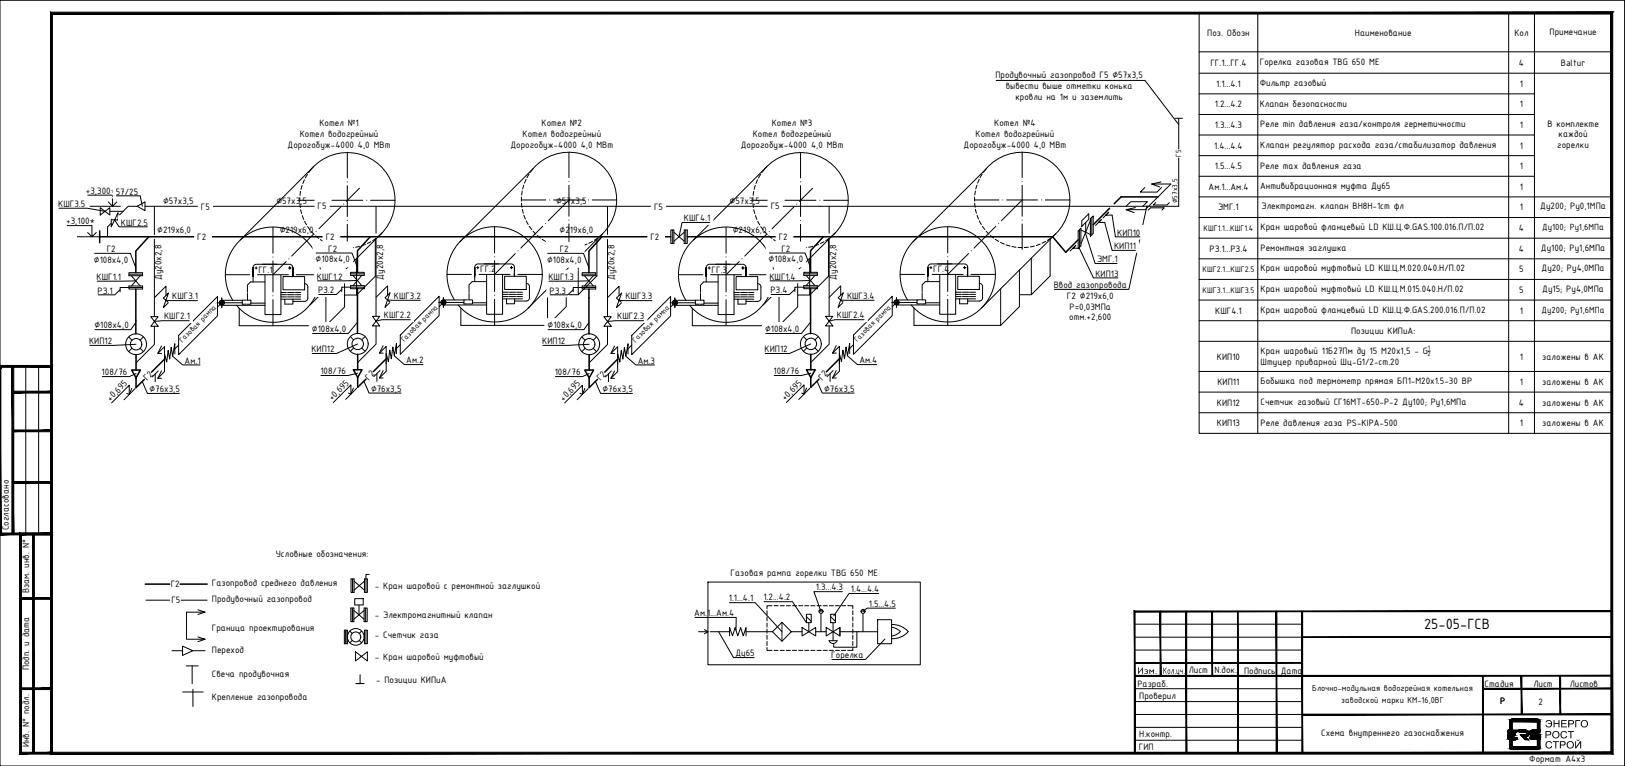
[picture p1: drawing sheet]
<svg xmlns="http://www.w3.org/2000/svg" width="630mm" height="297mm" viewBox="0 0 630 297" stroke-linecap="round" stroke-linejoin="round" font-family="sans-serif">
<g fill="none" stroke="#000" stroke-width=".39">
<path d="M505 237.1v54.9M440 252.1h65M440 242h65M440 247.1h65M440 272.1h65M440 267.1h65M440 277.1h65M585.3 279.9v3.3h-.6v2.8l.6 .8v2.8l.7 .9h10.5l.6-.9v-3.4v.6M590 262.1v15M597.1 279.9v4.1h-2.9l-.3 .2 .3 .3h2M597.1 279.9a.99 .99 0 0 0-1-1h-9.8l-.7 .3-.3 .7M440 287h65"/>
<path d="M440 282.1h65M588.8 283.2h.1M588.8 283.2l2.7-.1a1.29 1.29 0 0 1 1.3 1.3 1.29 1.29 0 0 1-1.4 1.3l1 1.1h-1.1l-1.7-1.9 2.1-.1 .2-.6-.4-.3-1.9 .1M588.8 283.1l.2 .6 .6 .2M596.2 285.3h-2a1.08 1.08 0 0 1-1.1-1.1 1.08 1.08 0 0 1 1-1h2v-3.3h-9.8v3.3l2-.1-.2 .6-.6 .3h-2v.6h2.1l-.4 .7-1.7 .1v.6h2.8l-.5 .7-1.5 .1v2.8h9.8v-2.9l-2.4-.1-.5-.8 3 .1M596.2 284.5a1.08 1.08 0 0 1 .9 1.7M596.2 285.3l.3 .3-.3 .3"/>
</g>
<g fill="#000" stroke="#000" stroke-width=".39">
<path d="M589.2 283.9h3.4zM589.4 284h3.2zM591.6 284.9h1zM593.9 286.7h3.2zM594 285.3h3.2zM596.3 285.4h.9zM596.3 285.9h.9zM596.3 285.8h.9z"/>
<path d="M449.8 237.1l.3 25v-25zM449.8 237.1l.3 25h-.3z"/>
<path d="M459.8 237.1l.3 54.9v-54.9zM459.8 237.1l.3 54.9h-.3z"/>
<path d="M469.9 237.1l.3 25v-25zM469.9 237.1l.3 25h-.3z"/>
<path d="M479.8 237.1l.3 54.9v-54.9zM479.8 237.1l.3 54.9h-.3z"/>
<path d="M494.8 237.1l.3 54.9v-54.9zM494.8 237.1l.3 54.9h-.3z"/>
<path d="M504.8 237.1l.3 54.9v-54.9zM504.8 237.1l.3 54.9h-.3z"/>
<path d="M440 256.9v.3l65-.3zM440 257.2l65-.3v.3z"/>
<path d="M505 246.9v.3l119.9-.3zM505 247.2l119.9-.3v.3z"/>
<path d="M440 261.9v.3l184.9-.3zM440 262.2l184.9-.3v.3z"/>
<path d="M505 276.9v.3l119.9-.3zM505 277.2l119.9-.3v.3z"/>
<path d="M574.9 266.9v.3l50-.3zM574.9 267.2l50-.3v.3z"/>
<path d="M574.8 262.1l.3 29.9v-29.9zM574.8 262.1l.3 29.9h-.3z"/>
<path d="M585.3 279.9l1 3.3v-3.3zM585.3 279.9l1 3.3h-1z"/>
<path d="M589.8 262.1l.3 15v-15zM589.8 262.1l.3 15h-.3z"/>
<path d="M586.3 278.9h10zM586.1 278.9h10.2z"/>
<path d="M586.1 278.9l10.3 .1zM586 279h10.4z"/>
<path d="M586 279h10.6zM585.8 279h10.8z"/>
<path d="M585.8 279l10.9 .1zM585.8 279l10.9 .1z"/>
<path d="M585.7 279.1l11.2 .2zM585.7 279.1l11.2 .2z"/>
<path d="M585.6 279.3l11.3 .1zM585.6 279.3l11.3 .1z"/>
<path d="M585.5 279.4l11.5 .2zM585.5 279.4l11.5 .2z"/>
<path d="M585.4 279.6l11.7 .1zM585.4 279.6l11.7 .1z"/>
<path d="M585.3 279.7l11.8 .2zM585.3 279.7l11.8 .2z"/>
<path d="M596.1 279.9l1 3.3v-3.3zM596.1 279.9l1 3.3h-1z"/>
<path d="M604.8 262.1l.3 15v-15zM604.8 262.1l.3 15h-.3z"/>
<path d="M439.8 236.9v55.1h.3zM439.8 236.9l.3 .3v54.8zM439.8 236.9l.3 .3 185-.3zM440.1 237.2l185-.3-.3 .3zM625.1 236.9l-.3 .3 .3 55zM624.8 237.2l.3 55-.3-.3zM440 292.2h185.1l-.3-.3zM440 291.9h184.8l-184.8 .3z"/>
<path d="M584.7 284l.8 .6v-.6zM584.7 284l.8 .6h-.8z"/>
<path d="M584.7 285.4l.8 .6v-.6zM584.7 285.4l.8 .6h-.8z"/>
<path d="M585.3 286.8l1 2.8v-2.8zM585.3 286.8l1 2.8h-1z"/>
<path d="M584.7 285.4h2.1zM584.7 285.4h2.3z"/>
<path d="M584.7 285.4h2.4zM584.7 285.4h2.3z"/>
<path d="M584.7 285.3h2.5zM584.7 285.3l2.4 .1z"/>
<path d="M584.7 285.2h2.7zM584.7 285.2l2.5 .1z"/>
<path d="M584.7 285.1h2.8zM584.7 285.1l2.7 .1z"/>
<path d="M584.7 284h2.8zM584.7 284h2.9z"/>
<path d="M585.3 286.8h2.2zM585.3 286.8h2.3z"/>
<path d="M584.7 284.9h2.8zM584.7 284.9l2.8 .2z"/>
<path d="M584.7 284.6l2.9 .2zM584.7 284.6l2.9 .2z"/>
<path d="M584.7 284.8h2.9zM584.7 284.8l2.8 .1z"/>
<path d="M584.7 283.9h3.1zM584.7 283.9l2.9 .1z"/>
<path d="M585.2 286.8h2.6zM585.2 286.8h2.4zM585.3 286.8h2.3zM585.3 286.8h2.3z"/>
<path d="M584.7 283.8h3.2zM584.7 283.8l3.1 .1z"/>
<path d="M585 286.7h2.9zM585 286.7l2.8 .1zM585.2 286.8h2.6zM585.2 286.8h2.6z"/>
<path d="M584.7 283.7h3.4zM584.7 283.7l3.2 .1z"/>
<path d="M584.9 286.6h3.2zM584.9 286.6l3 .1zM585 286.7h2.9zM585 286.7h2.9z"/>
<path d="M584.7 283.6h3.4zM584.7 283.6l3.4 .1z"/>
<path d="M584.8 286.5h3.3zM584.8 286.5l3.3 .1zM584.9 286.6h3.2zM584.9 286.6h3.2z"/>
<path d="M584.7 283.4h3.5zM584.7 283.4l3.4 .2z"/>
<path d="M584.8 286.3h3.4zM584.8 286.3l3.3 .2zM584.8 286.5h3.3zM584.8 286.5h3.3z"/>
<path d="M584.7 283.3h3.6zM584.7 283.3l3.5 .1z"/>
<path d="M584.7 286.2h3.6zM584.7 286.2l3.5 .1zM584.8 286.3h3.4zM584.8 286.3h3.4z"/>
<path d="M584.7 283.2h3.6zM584.7 283.2l3.6 .1z"/>
<path d="M584.7 286h3.6zM584.7 286l3.6 .2zM584.7 286.2h3.6zM584.7 286.2h3.6z"/>
<path d="M590.3 285.7l2.1 1.1-1-1.1zM590.3 285.7l2.1 1.1h-1.1z"/>
<path d="M588.8 283.2h2.9zM588.8 283.2h2.9z"/>
<path d="M590.3 285.7h1.1zM590.3 285.7h1.4z"/>
<path d="M588.8 283.2h3.1zM588.8 283.2h3.1z"/>
<path d="M588.8 283.2l3.2 .1zM588.8 283.2l3.2 .1z"/>
<path d="M590.2 285.6h1.7zM590.2 285.6l1.5 .1z"/>
<path d="M588.8 283.3l3.3 .1zM588.8 283.3l3.3 .1z"/>
<path d="M588.8 283.4h3.4zM588.8 283.4h3.4z"/>
<path d="M590.1 285.5h2zM590.1 285.5l1.8 .1z"/>
<path d="M588.8 283.4l3.5 .1zM588.8 283.4l3.5 .1z"/>
<path d="M588.8 283.5l3.6 .1zM588.8 283.5l3.6 .1z"/>
<path d="M590 285.4h2.3zM590 285.4l2.1 .1z"/>
<path d="M588.9 283.6l3.6 .1zM588.9 283.6l3.6 .1zM588.9 283.7h3.6zM588.9 283.7h3.6z"/>
<path d="M588.9 283.7l3.6 .1zM588.9 283.7l3.6 .1z"/>
<path d="M589.8 285.2l2.5 .2 .2-.2zM589.8 285.2l2.5 .2h-2.3z"/>
<path d="M589 283.8l3.6 .1zM589 283.8l3.6 .1zM589.2 283.9h3.4z"/>
<path d="M589.2 283.9h3.4zM589.2 283.9h3.4z"/>
<path d="M589.7 285h2.9zM589.7 285l2.8 .2z"/>
<path d="M589.3 283.9l3.3 .1zM589.3 283.9l3.3 .1zM589.4 284h3.2z"/>
<path d="M591.4 284h1.2zM591.4 284h1.2z"/>
<path d="M591.5 284h1.1zM591.5 284h1.1z"/>
<path d="M591.6 284h1.1zM591.6 284h1.1z"/>
<path d="M591.5 284.9h1.1zM591.4 284.9h1.2z"/>
<path d="M589.6 284.9h3zM589.6 284.9l3 .1z"/>
<path d="M591.7 284l1 .1zM591.7 284l1 .1zM591.8 284.1h.9zM591.8 284.1h.9z"/>
<path d="M591.8 284.1l.9 .1zM591.8 284.1l.9 .1z"/>
<path d="M591.8 284.8h.9zM591.7 284.8h1z"/>
<path d="M591.7 284.8h1zM591.6 284.9h1zM591.5 284.9h1.1z"/>
<path d="M591.8 284.2h.9zM591.8 284.2h.9z"/>
<path d="M591.9 284.2l.8 .1zM591.9 284.2l.8 .1z"/>
<path d="M591.9 284.3h.8zM591.9 284.3h.8z"/>
<path d="M591.9 284.3l.8 .1zM591.9 284.3l.8 .1z"/>
<path d="M591.9 284.4l.8 .1zM591.9 284.4l.8 .1z"/>
<path d="M591.9 284.5l.8 .1zM591.9 284.5l.8 .1zM591.9 284.6h.8zM591.9 284.6h.8z"/>
<path d="M591.9 284.6h.8zM591.9 284.6h.8z"/>
<path d="M591.9 284.6l.8 .1zM591.9 284.6l.8 .1z"/>
<path d="M591.8 284.7h.9zM591.8 284.7l.9 .1zM591.8 284.8h.9zM591.8 284.8h.9z"/>
<path d="M593.1 284h4zM593.1 284h4z"/>
<path d="M593.1 284.1h.8zM593.1 284.1h.8z"/>
<path d="M593.1 284.1l.8 .1zM593.1 284.1l.8 .1z"/>
<path d="M593.1 284.2h.8zM593.1 284.2h.8z"/>
<path d="M593.1 284.2l.8 .1zM593.1 284.2l.8 .1z"/>
<path d="M593.1 284.3h.8zM593.1 284.3h.8zM593.1 284.3h.8zM593.1 284.3h.8z"/>
<path d="M593.1 284.3l.8 .1zM593.1 284.3l.8 .1z"/>
<path d="M593.1 284.1h.8zM593.1 284.1h.8z"/>
<path d="M593.1 284.4h.8zM593.1 284.4h.8z"/>
<path d="M593.1 284.4l.9 .1zM593.1 284.4l.9 .1z"/>
<path d="M593.1 284h.9zM593.1 284l.8 .1z"/>
<path d="M593.1 284h.9zM593.1 284h1z"/>
<path d="M593.1 284h.9zM593.1 284h.9z"/>
<path d="M593.1 284.5h.9zM593.1 284.5h.9z"/>
<path d="M593.1 284.5h1zM593.1 284.5h1z"/>
<path d="M593.1 284h1zM593.1 284h1z"/>
<path d="M593.1 284h1zM593.1 284h1z"/>
<path d="M593.1 284.5h1zM593.1 284.5h1z"/>
<path d="M593.1 284.5h1zM593.1 284.5h1z"/>
<path d="M593.1 284.5l3.2 .1zM593.1 284.5l3.2 .1z"/>
<path d="M586.1 290.6h10.2zM586.1 290.6h10z"/>
<path d="M593.1 284.6h3.3zM593.1 284.6h3.3z"/>
<path d="M593.1 284.6h3.5zM593.1 284.6h3.5z"/>
<path d="M586 290.6h10.4zM586 290.6h10.3z"/>
<path d="M593.2 284.6l3.6 .1zM593.2 284.6l3.6 .1z"/>
<path d="M585.8 290.5h10.8zM585.8 290.5l10.6 .1z"/>
<path d="M585.7 290.4h11zM585.7 290.4l10.9 .1z"/>
<path d="M593.2 284.7h3.6zM593.2 284.7h3.6z"/>
<path d="M593.2 284.7l3.7 .1zM593.2 284.7l3.7 .1z"/>
<path d="M585.6 290.3h11.3zM585.6 290.3l11.1 .1z"/>
<path d="M593.3 284.8l3.7 .1zM593.3 284.8l3.7 .1z"/>
<path d="M585.5 290.1h11.4zM585.5 290.1l11.4 .2z"/>
<path d="M593.3 284.9l3.8 .1zM593.3 284.9l3.8 .1z"/>
<path d="M585.4 290h11.6zM585.4 290l11.5 .1z"/>
<path d="M594.1 283.2h3zM594 283.2h3.1z"/>
<path d="M594 283.2h3.1zM593.8 283.2h3.3z"/>
<path d="M593.8 283.2l3.3 .1zM593.6 283.3h3.5z"/>
<path d="M593.6 283.3l3.5 .1zM593.4 283.4h3.7z"/>
<path d="M593.4 283.4l3.7 .2zM593.3 283.6h3.8z"/>
<path d="M593.3 283.6l3.8 .1zM593.3 283.6l3.8 .1z"/>
<path d="M593.2 283.7l3.9 .3v-.3zM593.2 283.7l3.9 .3h-4z"/>
<path d="M593.4 285l3.7 .1zM593.4 285l3.7 .1z"/>
<path d="M593.4 285.1h3.8zM593.4 285.1h3.8z"/>
<path d="M593.3 286.2h3.8zM593.3 286.2h3.8z"/>
<path d="M593.3 286.2l3.8 .1zM593.3 286.2l3.8 .1z"/>
<path d="M593.3 286.3l3.8 .2zM593.3 286.3l3.8 .2z"/>
<path d="M593.4 286.5h3.7zM593.4 286.5h3.7z"/>
<path d="M593.6 286.5l3.5 .1zM593.6 286.5l3.5 .1z"/>
<path d="M593.7 286.6l3.4 .1zM593.7 286.6l3.4 .1zM593.9 286.7h3.2z"/>
<path d="M596.1 286.7l1 2.9v-2.9zM596.1 286.7l1 2.9h-1z"/>
<path d="M585.3 289.6l11.8 .2zM585.3 289.6l11.8 .2z"/>
<path d="M585.3 289.8h11.8zM585.3 289.8l11.7 .2z"/>
<path d="M593.6 285.1l3.6 .1zM593.6 285.1l3.6 .1z"/>
<path d="M593.6 285.2l3.6 .1zM593.6 285.2l3.6 .1z"/>
<path d="M593.2 286h4zM593.2 286l3.9 .2z"/>
<path d="M593.8 285.3h3.4zM593.8 285.3h3.4zM594 285.3h3.2z"/>
<path d="M596.2 285.3h1zM596.2 285.3h1z"/>
<path d="M596.2 285.3l1 .1zM596.2 285.3l1 .1zM596.3 285.4h.9z"/>
<path d="M596.2 285.9h1zM596.2 285.9h1z"/>
<path d="M593.2 285.9l4 .1zM593.2 285.9l4 .1z"/>
<path d="M593.2 286h4zM593.2 286h4z"/>
<path d="M596.3 285.4h.9zM596.3 285.4h.9z"/>
<path d="M596.3 285.4h.9zM596.3 285.4h.9z"/>
<path d="M596.3 285.4h.9zM596.3 285.4h.9z"/>
<path d="M596.4 285.4l.8 .1zM596.4 285.4l.8 .1z"/>
<path d="M596.4 285.5h.8zM596.4 285.5h.8z"/>
<path d="M596.4 285.5l.8 .1zM596.4 285.5l.8 .1zM596.4 285.6h.8zM596.4 285.6h.8z"/>
<path d="M596.4 285.6h.8zM596.4 285.6h.8z"/>
<path d="M596.4 285.6l.8 .1zM596.4 285.6l.8 .1z"/>
<path d="M596.4 285.7h.8zM596.4 285.7h.8z"/>
<path d="M596.4 285.7l.8 .1zM596.4 285.7l.8 .1zM596.4 285.8h.8zM596.4 285.8h.8z"/>
<path d="M596.4 285.8h.8zM596.3 285.8h.9zM596.3 285.8h.9z"/>
<path d="M596.3 285.8h.9zM596.3 285.9h.9zM596.2 285.9h1z"/>
</g>
<!-- layer: 0 -->
<g fill="none" stroke="#000" stroke-width=".59">
<path d="M449 76.4h-14.3l-2.7 2.6M38.7 91.8h221.4M38.7 89.5v4.6M57.7 91.8l-5 5.6v8.3M143.6 91.8l-5 5.4v8.4M233.4 91.8l-5.1 5.6v8.3M266.5 91.8h141.7l5 6 4.8-4.8M319.2 91.8l-4.9 5.4v8.4M430.2 80.8l-6.3 6.4M52.7 112.1v17.4M138.6 112v17.4M228.3 112.1v17.4"/>
<path d="M314.3 112v17.4M52.7 137.5v6M63.8 139.3l-5 5M138.7 137.4v6M149.7 139.1l-5 5.1M228.4 137.5v6M239.5 139.3l-5 5M314.4 137.4v6M325.5 139.1l-5.1 5.1M52.7 146.5l1.7-3h-3.3l1.6 3v3.8l3.3-3.2M138.7 146.4l1.7-3h-3.4l1.7 3v3.8l3.2-3.2M228.4 146.5l1.8-3h-3.5l1.7 3v3.8l3.2-3.2"/>
<path d="M314.4 146.4l1.7-3h-3.4l1.7 3v3.8l3.2-3.2M56.3 226.5h9.5M69.8 226.5h10.5"/>
</g>
<g fill="none" stroke="#000" stroke-width=".39">
<path d="M0 .1h629.9v296.9h-629.9zM464.9 5.1h160v162.9h-160zM487.7 5.1v162.9M585 5.1v162.9M595 5.1v162.9M386.2 31.2h57.7l13.1 17.1M464.9 20.1h160M464.9 28.4h160M464.9 36.4h130.1M455.6 45.9h2.9M457 45.9v11.9M464.9 44.4h130.1"/>
<path d="M464.9 52.4h130.1M34 75.7h9.6v4.3l1.7-1.7M34.9 80h11.8M42 78.3l1.6 1.7M53.2 80l3-1.7v3.4zM53.2 80h-3.5l-3.9 3.9M59.9 80v11M120.7 65.5a18.5 18.5 0 0 1 26.6-1.4 18.5 18.5 0 0 1 .4 26.6M121.7 64.5l-28.5 28.6M145.8 80v10.4M235.5 80v11M296.5 65.5a18.5 18.5 0 0 1 26.5-1.4 18.5 18.5 0 0 1 .5 26.6"/>
<path d="M297.4 64.5l-28.5 28.6M321.5 80v10.4M436.6 80l1.8-1.8h6.5l-1.8 1.8M443.9 72.7l-1.8 1.8h6.5l1.7-1.8M444.7 79.8l-7 32.4h-28.9M449.7 72.5l-3.2-1.1h7.5l-10 9.9h-7.4l3.1 1.2M450.1 70.6l-3.6 .8M457 61.2v18.8h-400.8M464.9 60.4h130.1M464.9 68.4h130.1M464.9 76.4h160M26.1 87.5h9.5v4.3l1.7-1.6"/>
<path d="M30 91.8h8.7M34 90.2l1.6 1.6M38.9 80.5l3.7 2.9v-2.9l-3.7 2.9zM42.6 81.9h5.2M43.1 86.6l-1.4 1.4v3.8M45.8 82.5l-2.7 5.5v-2.8l2.7 .1zM59.9 92.7v30.1M145.5 92.9v14.2l-7.2 7.3v-14.2M145.8 92.7v30M148.3 90.2l-28.1 28.1M178.3 93.8l28.4-28.4a18.5 18.5 0 0 1 26.5-1.4 18.5 18.5 0 0 1 .5 26.6l-28.9 28.9M231.4 92.8v14.2l-7.2 7.3v-14.2"/>
<path d="M235.5 92.8v30M321.2 92.9v14.2l-7.3 7.3v-14.2M321.5 92.7v30M324 90.2l-28.1 28.1M407.2 92.8v14.2l-7.3 7.3v-14.2M409.4 90.6l-28.9 28.9M409.4 90.6a18.5 18.5 0 0 0-.4-26.6 18.5 18.5 0 0 0-26.6 1.4l-28.5 28.4M418.5 96.3h-2.5l1.2-1.2-2.3 2.3M428.3 86.3h-2.4l1.1-1.1-2.2 2.2M431.2 83.4h-2.4l1.1-1.1-2.2 2.2M440.2 80.5l-3.6 .8M464.9 84.4h160"/>
<path d="M464.9 92.4h160M64.3 114.6v-3.6l-4.4 4.4M65.3 113.6l-2 2 2 1.7-2 2zM84.1 117.4h9.8M86 115.6v3.7M86 118.4h16.7M86 116.4h7.9M86 117.4l-1.7 1.7M90.3 116.4a18.5 18.5 0 0 1 14-28.3 18.5 18.5 0 0 1 18.6 25.5 18.5 18.5 0 0 1-31.2 4.8M92.8 119.6v6.7M95.3 116.4h-1.4v1.6h1.4M95.9 116.4h1.4v1.6h-1.4"/>
<path d="M95.9 113.8v2.6M97.3 117.5h5.4M98.1 107.3v-3.5v5.5M98.8 103.9h.9M99.2 102.5l-.6 .3-.5 1M99.3 103.4v.9M99.4 102.5h12.8M102.7 109.3h-5.5l-1.3 1.3v2.6M102.7 106.5v15.5h6.2v-15.5M108.9 115.1h2.1M108.9 114.3h2.1M108.9 113.4h2.1"/>
<path d="M108.9 116h1.5v1.9h3.2v-1.9M109.7 107.3h8.4v5.1h-8.4zM110.4 116h6.2M111.5 115.1h2.5M111.5 114.3h2.5M111.5 113.4h2.5M112 103.9h.8M112.4 103.4v.9M112.4 102.5l.7 .3 .4 1M113.5 103.8v3.5zM114.6 115.1h2M114.6 114.3h2"/>
<path d="M114.6 113.4h2M118.1 110l.8 .3 .5 1M119.3 111.3v4.3M119.4 115.6l-.3 .7-.6 .5-4.9 .1M133.6 104.8v14.2l-7.2 7.3v-14.2M150.3 114.5v-3.6l-4.5 4.4M151.3 113.5l-2 2 2 1.7-2 2zM170.1 117.3h9.8M171.9 115.4v3.8M171.9 118.3h16.8M171.9 116.3h8M171.9 117.3l-1.6 1.6"/>
<path d="M176.2 116.3a18.5 18.5 0 0 1 14-28.3 18.5 18.5 0 0 1 18.7 25.5 18.5 18.5 0 0 1-31.3 4.7M178.7 119.5v6.7M181.2 116.3h-1.3v1.5h1.3M181.9 113.7l-.1 2.6h1.4v1.5h-1.4M183.2 117.4h5.5M184.1 103.7v3.4M184.1 103.7v5.5M184.8 103.8h.8M185.2 102.4l-.7 .3-.4 .9M185.3 103.3v.9M185.3 102.3h12.9M188.7 109.2h-5.6l-1.2 1.2v2.7"/>
<path d="M188.7 106.4v15.5h6.2v-15.5M194.9 115h2M194.9 114.2h2M194.9 113.3h2M194.9 115.9h1.5v1.9h3.1v-1.9M195.7 107.1h8.3v5.2h-8.3zM196.4 115.9h6.2M197.5 115h2.4M197.5 114.2h2.4M197.5 113.3h2.4M197.9 103.8h.9M198.3 103.3v.9"/>
<path d="M198.4 102.4l.6 .3 .5 .9M199.5 103.7v3.4zM200.5 115h2.1M200.5 114.2h2.1M200.5 113.3h2.1M204 109.9l.8 .2 .5 .7v4.7l-.2 .7-1.1 .5h-4.5M219.5 104.7v14.2l-7.2 7.3v-14.2M239 115.6l2 1.7-2 2 2-5.7zM240 114.6v-3.6l-4.5 4.4M259.8 117.4h9.8M261.7 118.4h16.7M261.7 116.4h7.9"/>
<path d="M261.7 115.6v3.7M261.7 117.4l-1.7 1.7M266 116.4a18.5 18.5 0 0 1 13.9-28.3 18.5 18.5 0 0 1 18.7 25.5 18.5 18.5 0 0 1-31.2 4.8M268.4 119.6v6.7M271 116.4h-1.4v1.6h1.4M271.6 113.8v2.6h1.4v1.6h-1.4M273 117.5h5.4M273.8 107.3v-3.5v5.5M274.5 103.9h.9M275 102.5l-.7 .3-.4 1M275 103.4v.9M275.1 102.5h12.8"/>
<path d="M278.4 106.5v15.5h6.2v-15.5M278.4 109.3h-5.6l-1.2 1.3v2.6M284.6 115.1h2M284.6 114.3h2M284.6 113.4h2M284.6 116h1.5v1.9h3.2v-1.9M285.4 107.3h8.4v5.1h-8.4zM286.1 116h6.2M287.2 115.1h2.4M287.2 114.3h2.4M287.2 113.4h2.4M287.7 103.9h.8"/>
<path d="M288 103.4v.9M288.2 102.5l.6 .3 .5 1M289.2 103.8v3.5zM289.3 116.9h4.5M290.2 115.1h2.1M290.2 114.3h2.1M290.2 113.4h2.1M293.8 110l.7 .3 .5 .6v4.7M295.1 115.6l-.3 .7-1 .6M309.3 104.8v14.2l-7.3 7.3v-14.2M325 115.5l2 1.7-2 2 2-5.7zM326 114.5v-3.6l-4.5 4.4"/>
<path d="M345.7 117.3h9.9M345.9 114.9v7.5l-15 15v-7.5zM347.6 118.3h16.8M347.6 116.3h8M347.6 115.4v3.8M347.6 117.3l-1.7 1.6M351.9 116.3a18.5 18.5 0 0 1 14-28.3 18.5 18.5 0 0 1 18.6 25.5 18.5 18.5 0 0 1-31.2 4.7M354.4 119.5v6.7M357 116.3h-1.4v1.5h1.4M357.5 113.7v2.6h1.4v1.5h-1.4M358.9 117.4h5.5M359.7 107.1v-3.4v5.5"/>
<path d="M360.5 103.8h.8M360.9 102.4l-.7 .3-.4 .9M360.9 103.3v.9M361 102.3h12.8M364.4 109.2h-5.6l-1.3 1.2v2.7M364.4 106.4v15.5h6.1v-15.5M370.5 115h2.1M370.5 114.2h2.1M370.5 113.3h2.1M370.5 115.9h1.6v1.9h3.1v-1.9M371.3 107.1h8.4v5.2h-8.4zM372.1 115.9h6.1"/>
<path d="M373.2 115h2.4M373.2 114.2h2.4M373.2 113.3h2.4M373.6 103.8h.9M374 103.3v.9M374.1 102.4l.9 .5 .2 .7M375.2 103.7v3.4zM376.2 115h2M376.2 114.2h2M376.2 113.3h2M379.7 109.9l.8 .2 .5 1.1M381 111.2v4.3"/>
<path d="M381 115.5l-.2 .7-.7 .5h-4.9M395.3 104.7v14.2l-7.3 7.3v-14.2M464.9 116.4h160M464.9 100.4h160M464.9 108.4h160M58.5 122.8l2.8 3.7h-2.8l2.8-3.7zM59.9 126.5v7.1l-7.2 7.1M62.6 134.2l-1.4 2.9M62.6 137.1h-1.4l2.6-2.7v9.7l-2.6 2.6h1.4M67.8 137.3v-4l-.9 4.8-.5-3.4-.6 4.6-.6-3.4-.6 4.5-.8-3.1v4M69.3 130.1l15-15.1v7.5l-15 15zM69.3 133.8l-1.5 1.5"/>
<path d="M144.4 122.7l2.8 3.7h-2.8l2.8-3.7zM145.8 126.4v7.1l-7.1 7.1M148.5 136.9h-1.4l2.6-2.6v9.7l-2.6 2.6h1.4M148.5 134.1l-1.4 2.8M153.7 137.1v-3.9l-.8 4.8-.6-3.4-.6 4.5-.6-3.4-.5 4.6-.9-3.2v4M155.2 129.9l15.1-15v7.5l-15.1 15zM155.2 133.7l-1.5 1.5M234.1 122.8l2.9 3.7h-2.9l2.9-3.7zM235.5 126.5v7.1l-7.1 7.1M238.3 137.1h-1.4l2.6-2.7v9.7l-2.6 2.6h1.4M238.3 134.2l-1.4 2.9M243.5 137.3v-4l-.8 4.8-.6-3.4-.6 4.6-.6-3.4-.6 4.5-.8-3.1v4"/>
<path d="M244.9 130.1l15.1-15.1v7.5l-15.1 15zM244.9 133.8l-1.4 1.5M320.1 122.7l2.8 3.7h-2.8l2.8-3.7zM321.5 126.4v7.1l-7.1 7.1M324.2 136.9h-1.4l2.7-2.6v9.7l-2.7 2.6h1.4M324.2 134.1l-1.4 2.8M329.4 137.1v-3.9l-.8 4.8-.6-3.4-.6 4.5-.6-3.4-.5 4.6-.8-3.2v4M330.9 133.7l-1.5 1.5M464.9 124.4h160M464.9 132.4h160M553.7 136.2h.8M50.1 152.9v-3.5l-6.8 6.8"/>
<path d="M51.1 150.6l-1 2.3-1-.3M52.4 150.7l-4.3 4.3M60.2 145v3.7M61.4 143.8l-2.4 2.4M62.6 143.8l-1.4 2.9M136.1 152.8v-3.5l-6.9 6.8M137 150.5l-.9 2.3-1-.4M138.3 150.6l-4.3 4.3M146.1 144.9v3.6M147.3 143.7l-2.4 2.3M148.5 143.7l-1.4 2.9M225.8 152.9v-3.5l-6.9 6.8"/>
<path d="M226.8 150.6l-1 2.3-.9-.3M228 150.7l-4.2 4.3M235.9 145v3.7M237.1 143.8l-2.4 2.4M238.3 143.8l-1.4 2.9M311.7 152.8v-3.5l-6.8 6.8M312.7 150.5l-1 2.3-.9-.4M314 150.6l-4.3 4.3M321.9 144.9v3.6M323 143.7l-2.3 2.3M324.2 143.7l-1.4 2.9M464.9 144h160"/>
<path d="M464.9 152h160M464.9 160h160M136.6 236.1v4.6M136.7 224.8v4.6M274.5 225.7h82.3v32.1h-82.3zM297.4 236.8v1.6M297.4 239.2v1.6M299.3 234.9h-1.9v1.1M300.1 234.9h1.6M302.5 234.9h1.6M304.9 234.9h1.6M307.3 234.9h1.6"/>
<path d="M309.7 234.9h1.5M312 234.9h1.6M312.7 238.2h1.8v3.3h-1.8zM312.7 239.1l1.8 1.8M314.4 234.9h1.6M316.8 234.9h1.6M317.5 237.1l.8-.3 .8 .3M318.3 237.9v7.1M319.2 234.9h1.6M321.6 234.9h1.5M322.1 238.2h1.8v3.3h-1.8zM322.1 239.1l1.8 1.8"/>
<path d="M323.9 234.9h1.6M326.3 234.9h1.6M328.7 234.9h2v1.1M330.7 236.8v1.6M330.7 239.2v1.6M333.8 237.1l.8-.3 .8 .3M334.6 237.9v7.1M66.7 252.3h4.1M70.8 250.6l4 1.7-4 1.9zM74.8 252.3h4.7M134.1 244.7v4.6M135.6 244.7l1 .9"/>
<path d="M136.6 248.4l-1 .9M137.8 252.8v3.5l4.7-3.5v3.5zM139.3 248.4l.9 .9M140.2 244.7l-.9 .9M270.8 245h3.7l-1.4 .8M273.1 244.1l1.4 .9M275.4 245h7.5M282.9 246.6v-3.2l1.1 3.2 1-3.2 1 3.2 1.2-3.2 1 3.2 1.1-3.2v3.2M289.3 245h10.2M297.4 251.1v1.1h1.9M297.4 241.6v1.5M297.4 244v1.6"/>
<path d="M297.4 246.3v1.6M297.4 248.7v1.6M299.5 245l3.7-3.7 3.6 3.7-3.6 3.7zM300.1 252.2h1.6M302.5 252.2h1.6M303.2 241.3v.7M303.2 242.3v.6M303.2 243.2v.7M303.2 244.2v.6M303.2 245.1v.7M303.2 246.1v.6M303.2 247v.7"/>
<path d="M303.2 248v.7M304.9 252.2h1.6M306.7 245h4.3M307.3 252.2h1.6M309.7 252.2h1.5M311 243.3v3.3l5.3-3.3v3.3zM312 252.2h1.6M313.6 241.5v3.5M314.4 252.2h1.6M316.3 245h4M316.8 252.2h1.6M319.2 252.2h1.6"/>
<path d="M320.3 243.3v3.3l5.4-3.3v3.3zM321.5 248.4h3.1a1.63 1.63 0 0 1-1.6 1.1 1.63 1.63 0 0 1-1.5-1.1zM321.6 252.2h1.5M323 241.5v6.9M323.9 252.2h1.6M325.7 245h14.6M325.7 243.3v3.3M326.3 252.2h1.6M330.7 241.6v1.5M330.7 244v1.6M330.7 246.3v1.6M330.7 248.7v1.6"/>
<path d="M330.7 251.1v1.1h-2M332.2 244.9v6.1h-8.9v-1.4M340.3 240.3h5.4v9.3h-5.4zM345.7 243.2l1.9 .6 1.5 1.1-1.5 1.2-1.9 .5M345.7 242.2a8.1 8.1 0 0 1 6.4 2.7 7.9 7.9 0 0 1-6.4 2.8M70.8 268.3h8M74.8 267.3v6.7M139.6 261.6v3.5h-1.6h3.2"/>
<circle cx="86" cy="117.4" r=".95"/>
<circle cx="86" cy="117.4" r=".49"/>
<circle cx="171.9" cy="117.3" r=".95"/>
<circle cx="171.9" cy="117.3" r=".49"/>
<circle cx="261.7" cy="117.4" r=".95"/>
<circle cx="261.7" cy="117.4" r=".49"/>
<circle cx="347.6" cy="117.3" r=".95"/>
<circle cx="347.6" cy="117.3" r=".49"/>
<circle cx="318.3" cy="237.1" r=".78"/>
<circle cx="334.6" cy="237.1" r=".78"/>
<circle cx="137.9" cy="247" r="3.2"/>
<circle cx="137.9" cy="247" r="1.93"/>
</g>
<path d="M76.8 236.5l2.7 .9h-7.2v10.5h7.2l-2.7-.9M79.5 237.4l-2.7 .9M79.5 247.9l-2.7 .9" fill="none" stroke="#000" stroke-width=".39"/>
<g fill="none" stroke="#000" stroke-width=".39">
<path d="M260.1 89.2h1.2v5.2h-1.2zM260.7 89.2v5.2M261.3 90.1l4 3.4M265.3 89.2h1.2v5.2h-1.2zM265.3 90.1l-4 3.4M265.9 89.2v5.2M418.6 89v6.9M419.1 89.2l3.7 1.7M419.1 88.5v6.8l-1.1 1.1v-6.8zM421 86.3v3.7M422.1 82.9v2.2l-2.7 2.7v-2.2zM422.8 85.5l-3.7 9.1"/>
<path d="M422.8 84.8l1.1-1.1v6.8l-1.1 1.1zM423.3 84.3v6.8M50 110.9h5.3v1.2h-5.3zM50 105.7h5.3v1.2h-5.3zM50 106.3h5.3M50.9 106.9l3.5 4M54.4 106.9l-3.5 4M55.3 111.5h-8.7v1.7M135.9 110.8h5.3v1.2h-5.3zM135.9 105.6h5.3v1.2h-5.3zM135.9 106.2h5.3M136.9 106.8l3.4 4"/>
<path d="M140.3 106.8l-3.4 4M141.2 111.4h-8.7v1.7M225.7 110.9h5.3v1.2h-5.3zM225.7 105.7h5.3v1.2h-5.3zM225.7 106.3h5.3M226.6 106.9l3.4 4M230 106.9l-3.4 4M231 111.5h-8.8v1.7M311.7 110.8h5.2v1.2h-5.2zM311.7 105.6h5.2v1.2h-5.2zM311.7 106.2h5.2M312.5 106.8l3.5 4"/>
<path d="M316 106.8l-3.5 4M316.9 111.4h-8.7v1.7M56.6 232.7h9.2M70.2 232.7h10.1M136 235.8h1.2v5.3h-1.2zM136.1 224.5h1.2v5.2h-1.2zM136.6 235.8v5.3M136.7 224.5v5.2M137.2 236.7l4 3.4M137.3 225.4l4 3.4M137.5 232.1h3.3v2.5h-3.3zM139.2 234.6v3.8"/>
<path d="M141.2 235.8h1.2v5.3h-1.2zM141.2 236.7l-4 3.4M141.3 224.5h1.2v5.2h-1.2zM141.3 225.4l-4 3.4M141.8 235.8v5.3M143.2 222.7h-1.3v7M72.2 258.2h4.6M74.5 258.2v6.9M133.5 244.4h1.2v5.2h-1.2zM134.1 244.4v5.2M141.3 244.4h1.2v5.2h-1.2zM141.9 244.4v5.2"/>
</g>
<g fill="none" stroke="#000" stroke-width=".39">
<path d="M134.7 59.1v9.9M220.6 59v9.9M310.4 59.1v9.9M396.3 59v9.9M116.2 77.7h9.5M128.7 77.7h12M134.7 72v12M139.4 73l-5.1 5.1M143.7 77.7h9.5M202.1 77.5h9.5M214.6 77.5h12M220.6 71.9v11.9"/>
<path d="M220.6 77.5l-8 8.1M229.6 77.5h9.5M291.9 77.7h9.5M304.4 77.7h12M310.4 72v12M315.1 73l-5.1 5.1M319.4 77.7h9.4M377.8 77.5h9.5M390.3 77.5h12M396.3 77.5l-8.1 8.1M396.3 71.9v11.9M405.3 77.5h9.5"/>
<path d="M105.8 88.1v10.1M121.5 90.8l-8.4 8.5M132.2 80.2l-8.5 8.5M134.7 87v9.8M191.8 88v10.1M199.8 98.3l-8 8.1M210.4 87.7l-8.5 8.5M220.6 86.9v9.8M281.5 88.1v10.1M297.2 90.8l-8.4 8.5M307.8 80.2l-8.5 8.5M310.4 87v9.8"/>
<path d="M367.5 88v10.1M375.5 98.3l-8 8.1M386.1 87.7l-8.4 8.5M396.3 86.9v9.8M87.4 106.5h9.4M99.8 106.5h12M105.8 101.2v12M105.8 116.2v10.1M111 101.4l-5.2 5.1M114.8 106.5h9.5M173.3 106.4h9.5M185.8 106.4h12"/>
<path d="M191.8 101v12.1M191.8 116.1v10.1M200.8 106.4h9.4M263.1 106.5h9.4M275.5 106.5h12M281.5 101.2v12M281.5 116.2v10.1M286.6 101.4l-5.1 5.1M290.5 106.5h9.5M349 106.4h9.5M361.4 106.4h12.1M367.5 101v12.1"/>
<path d="M367.5 116.1v10.1M376.5 106.4h9.4"/>
</g>
<g fill="none" stroke="#000" stroke-width=".39">
<path d="M116.2 76.6v1.5M116.3 78.9l.2 1.6M116.5 74.2l-.2 1.6M117.1 71.9l-.4 1.5M118 69.7l-.6 1.4M119.2 67.6l-.8 1.4M120.7 65.6l-1.1 1.4M202.2 76.4l-.1 1.6M202.2 78.8l.2 1.6M202.5 74.1l-.2 1.5M203.1 71.8l-.5 1.5M204 69.6l-.6 1.4"/>
<path d="M205.1 67.5l-.8 1.4M206.7 65.4l-1.1 1.4M291.9 76.6v1.5M292 78.9l.1 1.6M292.3 74.2l-.3 1.6M292.9 71.9l-.5 1.5M293.7 69.7l-.6 1.4M294.9 67.6l-.8 1.4M296.5 65.6l-1.2 1.4M377.9 76.4v1.6M377.9 78.8l.2 1.6M378.2 74.1l-.2 1.5"/>
<path d="M378.8 71.8l-.5 1.5M379.7 69.6l-.6 1.4M380.8 67.5l-.8 1.4M382.4 65.4l-1.1 1.4M116.6 81.3l.4 1.5M117.2 83.6l.6 1.5M118.1 85.8l.8 1.4M119.3 87.9l.9 1.2M120.7 89.8l1.1 1.1M122.4 91.5l1.2 .9M124.2 92.9l1.4 .9M126.3 94.1l1.5 .7"/>
<path d="M128.5 95.1l1.5 .4M130.8 95.7l1.5 .3M133.1 96.1h1.6M137.1 96l-1.6 .1M139.4 95.5l-1.5 .4M141.7 94.8l-1.5 .5M143.8 93.7l-1.4 .7M145.8 92.4l-1.3 .9M147.7 90.7l-1.3 1.2M202.5 81.2l.4 1.5M203.1 83.5l.6 1.4M204 85.7l.8 1.4"/>
<path d="M205.2 87.7l1 1.3M206.7 89.6l1 1.2M208.3 91.3l1.2 1M210.2 92.8l1.3 .8M212.3 94l1.4 .6M214.4 94.9l1.5 .5M216.7 95.6l1.6 .3M219.1 96h1.5M223 95.9l-1.6 .1M225.3 95.4l-1.5 .3M227.6 94.6l-1.5 .6M229.7 93.6l-1.4 .7"/>
<path d="M231.7 92.3l-1.3 .9M233.7 90.6l-1.3 1.2M292.3 81.3l.4 1.5M292.9 83.6l.6 1.5M293.8 85.8l.8 1.4M295 87.9l.9 1.2M296.4 89.8l1.1 1.1M298.1 91.5l1.2 .9M299.9 92.9l1.4 .9M302 94.1l1.4 .7M304.2 95.1l1.5 .4M306.5 95.7l1.5 .3"/>
<path d="M308.8 96.1h1.6M312.8 96l-1.6 .1M315.1 95.5l-1.5 .4M317.4 94.8l-1.5 .5M319.5 93.7l-1.4 .7M321.5 92.4l-1.3 .9M323.4 90.7l-1.3 1.2M378.2 81.2l.4 1.5M378.8 83.5l.6 1.4M379.7 85.7l.8 1.4M380.9 87.7l.9 1.3M382.4 89.6l1.1 1.2"/>
<path d="M384 91.3l1.2 1M385.9 92.8l1.3 .8M387.9 94l1.5 .6M390.1 94.9l1.5 .5M392.4 95.6l1.6 .3M394.8 96h1.5M398.7 95.9l-1.6 .1M401.1 95.4l-1.6 .3M403.3 94.6l-1.5 .6M405.4 93.6l-1.4 .7M407.4 92.3l-1.3 .9M409.4 90.6l-1.3 1.2"/>
</g>
<path d="M448.1 78.6l-.9 .9h5.3l.9-.9M450.5 81.5l.9-.9h-5.3l-.9 .9M133.6 114.4h4.7M219.5 114.3h4.7M309.3 114.4h4.6M395.3 114.3h4.6M92.8 126.3h33.6M178.7 126.2h33.6M268.4 126.3h33.6M354.4 126.2h33.6" fill="none" stroke="#000" stroke-width=".39"/>
<g fill="none" stroke="#000" stroke-width=".39">
<path d="M49.9 130.7l1.3 1.2M51.2 135.1l-1.3 1.2M54.3 135.1l1.3 1.2M55.6 130.7l-1.3 1.2M135.8 130.5l1.3 1.3M137.1 134.9l-1.3 1.3M140.3 134.9l1.2 1.3M141.5 130.5l-1.2 1.3M225.6 130.7l1.3 1.2M226.9 135.1l-1.3 1.2M230 135.1l1.3 1.2M231.3 130.7l-1.3 1.2"/>
<path d="M311.5 130.5l1.3 1.3M312.8 134.9l-1.3 1.3M316 134.9l1.2 1.3M317.2 130.5l-1.2 1.3"/>
<circle cx="52.8" cy="133.5" r="4"/>
<circle cx="52.8" cy="133.5" r="2.22"/>
<circle cx="138.7" cy="133.4" r="4"/>
<circle cx="138.7" cy="133.4" r="2.22"/>
<circle cx="228.5" cy="133.5" r="4"/>
<circle cx="228.5" cy="133.5" r="2.22"/>
<circle cx="314.4" cy="133.4" r="4"/>
<circle cx="314.4" cy="133.4" r="2.22"/>
</g>
<g fill="#fff" stroke="#fff" stroke-width=".39">
<path d="M142.8 148.2v5.5l13.9-5.5zM142.8 153.7l13.9-5.5v5.5z"/>
<path d="M156.5 137.1v5l8.8-5zM156.5 142.1l8.8-5v5z"/>
<path d="M123.2 141.3v5l12-5zM123.2 146.3l12-5v5z"/>
<path d="M119.8 132.8v5l12-5zM119.8 137.8l12-5v5z"/>
<path d="M119.9 125v5.5l15.4-5.5zM119.9 130.5l15.4-5.5v5.5z"/>
<path d="M147.8 119.7v5l12.5-5zM147.8 124.7l12.5-5v5z"/>
<path d="M151.7 112.2v5l12.5-5zM151.7 117.2l12.5-5v5z"/>
<path d="M56.9 148.3v5.5l13.9-5.5zM56.9 153.8l13.9-5.5v5.5z"/>
<path d="M70.6 137.2v5.1l8.7-5.1zM70.6 142.3l8.7-5.1v5.1z"/>
<path d="M38.4 141.8v5l12-5zM38.4 146.8l12-5v5z"/>
<path d="M33.5 129.7v5l12.1-5zM33.5 134.7l12.1-5v5z"/>
<path d="M35.6 123.6v5.5l15.4-5.5zM35.6 129.1l15.4-5.5v5.5z"/>
<path d="M62.7 120.1v5l11.9-5zM62.7 125.1l11.9-5v5z"/>
<path d="M65.8 112.3v5l12-5zM65.8 117.3l12-5v5z"/>
<path d="M36.4 104.8v5l11.5-5zM36.4 109.8l11.5-5v5z"/>
<path d="M36.9 110.1v5l7.8-5zM36.9 115.1l7.8-5v5z"/>
<path d="M35.4 94v9.6l15.4-9.6zM35.4 103.6l15.4-9.6v9.6z"/>
<path d="M121.9 104.7v5l12-5zM121.9 109.7l12-5v5z"/>
<path d="M122.3 110v5l8.4-5zM122.3 115l8.4-5v5z"/>
<path d="M318.6 148.2v5.5l13.8-5.5zM318.6 153.7l13.8-5.5v5.5z"/>
<path d="M332.2 137.1v5l9-5zM332.2 142.1l9-5v5z"/>
<path d="M298.9 141.3v5l12-5zM298.9 146.3l12-5v5z"/>
<path d="M295.4 132.8v5l11.1-5zM295.4 137.8l11.1-5v5z"/>
<path d="M295.6 125v5.5l15.4-5.5zM295.6 130.5l15.4-5.5v5.5z"/>
<path d="M323.5 119.7v5l12.8-5zM323.5 124.7l12.8-5v5z"/>
<path d="M327.4 112.2v5l12.7-5zM327.4 117.2l12.7-5v5z"/>
<path d="M232.6 148.3v5.5l13.9-5.5zM232.6 153.8l13.9-5.5v5.5z"/>
<path d="M246.3 137.2v5.1l8.7-5.1zM246.3 142.3l8.7-5.1v5.1z"/>
<path d="M214.1 141.8v5l12-5zM214.1 146.8l12-5v5z"/>
<path d="M209.2 129.7v5l11-5zM209.2 134.7l11-5v5z"/>
<path d="M211.3 123.6v5.5l15.4-5.5zM211.3 129.1l15.4-5.5v5.5z"/>
<path d="M238.3 120.1v5l12.5-5zM238.3 125.1l12.5-5v5z"/>
<path d="M241.5 112.3v5l12.5-5zM241.5 117.3l12.5-5v5z"/>
<path d="M45.9 83.7v5l12.5-5zM45.9 88.7l12.5-5v5z"/>
<path d="M21.6 76.5v5l12.5-5zM21.6 81.5l12.5-5v5z"/>
<path d="M43.9 71.7v5l10.7-5zM43.9 76.7l10.7-5v5z"/>
<path d="M211.6 104.8v5l12-5zM211.6 109.8l12-5v5z"/>
<path d="M212 110.1v5l8.4-5zM212 115.1l8.4-5v5z"/>
<path d="M297.3 104.7v5l12.2-5zM297.3 109.7l12.2-5v5z"/>
<path d="M297.7 110v5l8.7-5zM297.7 115l8.7-5v5z"/>
<path d="M424.3 97.9v5l10-5zM424.3 102.9l10-5v5z"/>
<path d="M121.4 93.8v9.7l15.3-9.7zM121.4 103.5l15.3-9.7v9.7z"/>
<path d="M211.1 94v9.6l15.4-9.6zM211.1 103.6l15.4-9.6v9.6z"/>
<path d="M297.1 93.8v9.7l15.3-9.7zM297.1 103.5l15.3-9.7v9.7z"/>
<path d="M432.2 87.6v5l11-5zM432.2 92.6l11-5v5z"/>
<path d="M431 92.8v5l10.5-5zM431 97.8l10.5-5v5z"/>
<path d="M423.7 103.5v5l11-5zM423.7 108.5l11-5v5z"/>
<path d="M264.2 82v5l12.2-5zM264.2 87l12.2-5v5z"/>
</g>
<g fill="none" stroke="#000" stroke-width=".39">
<path d="M45.1 75.9h9.3l.8 4.1M22.9 80.8h11l6.8 1.1M36.7 98.2h13.8l2.2 5.7M44.4 85.2l1.7 2.8h11M122.6 98.1h13.9l2.1 5.6M212.3 98.2h13.9l2.1 5.7M275.2 86.3h-10.7l-1.2 5.5M298.3 98.1h13.9l2.1 5.6M418.5 96.3l5.5 11.5h9.5M420.8 90.2l3.8 12h8.5M428.3 86.3l2.9 10.8h9M431.2 83.4l1.3 8.4h9.5"/>
<path d="M46.6 112.3l-2.1 2h-6.4M52.7 108.9l-15 .1M64.3 116.4l12.2 .2M132.5 112.2l-2.1 2h-6.8M138.6 108.8l-15.5 .1M150.3 116.3l12.7 .1M222.2 112.3l-2 2h-6.9M228.3 108.9l-15.4 .1M240 116.4l12.7 .2M308.2 112.2l-2.1 2h-7.1M314.3 108.8l-15.7 .1M326 116.3l12.9 .1"/>
<path d="M52.7 125.1l-2 2.7h-13.9M52.7 133.5l-8.4 .4h-9.5M66.9 138.1l3.9 3.4h6.8M73.4 124.4h-10.5l-3 .3M138.6 125l-3.6 4.3h-13.8M138.7 133.4l-8.2 3.7h-9.5M152.9 138l3.9 3.4h7.2M159.1 124h-11l-2.3 .5M228.3 125.1l-1.9 2.7h-13.9M228.4 133.5l-8.4 .4h-9.5M242.7 138.1l3.8 3.4h7.2M249.6 124.4h-11l-3.1 .3"/>
<path d="M314.3 125l-3.6 4.3h-13.8M314.4 133.4l-8.2 3.7h-9.5M328.6 138l3.8 3.4h7.5M335 124h-11.2l-2.3 .5M52.7 144.9l-2.5 1.1h-10.5M55.2 147.9l1.9 4.7h12.5M138.7 144.7l-3.7 .9h-10.5M141.1 147.8l2 4.6h12.4M228.4 144.9l-2.6 1.1h-10.5M230.8 147.9l2.1 4.7h12.3M314.4 144.7l-3.7 .9h-10.5M316.8 147.8l2 4.6h12.4"/>
<path d="M269.5 239.4h16l-.1 5M282.8 233.7h10l10.4 11.3M296.2 233.3h11.1l5.4 8.2M326.6 229.4h-11l2.7 7.7M340.7 230.2h-11.5l-5.9 8.6M347.1 235.8h-10.9l-1.6 1.3M278.6 245l5.8 10h8M343.1 247.8l-7.5 7.9h-13"/>
</g>
<!-- layer: 0 -->
<g fill="#fff" stroke="#fff" stroke-width=".39">
<path d="M125.3 89.4v4.9l6.4-4.9zM125.3 94.3l6.4-4.9v4.9z"/>
<path d="M75.5 89.4v4.9l6.5-4.9zM75.5 94.3l6.5-4.9v4.9z"/>
<path d="M76.9 77.6v5l5.5-5zM76.9 82.6l5.5-5v5z"/>
<path d="M122.1 77.4v5l5.5-5zM122.1 82.4l5.5-5v5z"/>
<path d="M384.9 26.7v14.1l59.3-14.1zM384.9 40.8l59.3-14.1v14.1z"/>
<path d="M300.9 89.4v4.9l6.5-4.9zM300.9 94.3l6.5-4.9v4.9z"/>
<path d="M251.2 89.4v4.9l6.4-4.9zM251.2 94.3l6.4-4.9v4.9z"/>
<path d="M252.6 77.6v5l5.5-5zM252.6 82.6l5.5-5v5z"/>
<path d="M297.8 77.4v5l5.5-5zM297.8 82.4l5.5-5v5z"/>
<path d="M407.6 108v18l30.3-18zM407.6 126l30.3-18v18z"/>
</g>
<g fill="#000" stroke="#000" stroke-width=".39">
<path d="M5 151.7v.7l15-.7zM5 152.4l15-.7v.7z"/>
<path d="M20.3 141.7l-.7 .7 .7 65zM19.6 142.4l.7 65-.7-.7zM0 207.4h20.3l-.7-.7zM.3 206.7h19.3l-19.6 .7zM.3 206.7l-.3 .7z"/>
<path d="M5 166.7v.7l15-.7zM5 167.4l15-.7v.7z"/>
<path d="M5 186.7v.7l15-.7zM5 187.4l15-.7v.7z"/>
<path d="M0 142.1v64.9l.3-.3zM0 142.1l.3 .3v64.3zM0 141.7l.3 .7zM0 141.7l19.6 .7h-19.3zM0 141.7l19.6 .7 .7-.7z"/>
<path d="M4.6 142.1v65h.7zM4.6 142.1h.7v65z"/>
<path d="M8 232.4h12v-.7zM8 231.7h12l-12 .7z"/>
<path d="M8 267.4h12v-.7zM8 266.7h12l-12 .7z"/>
<path d="M8.3 291.7l-.7 .7 12-.7zM7.6 292.4l12-.7 .7 .7zM19.6 207.4v84.3l.7 .7zM20.3 206.7v85.7l-.7-85zM8.3 207.4h11.3l.7-.7zM7.6 206.7h12.7l-12 .7zM7.6 206.7l.7 85v-84.3zM7.6 206.7l.7 85-.7 .7z"/>
<path d="M12.6 207.1v84.9h.7zM12.6 207.1h.7v84.9z"/>
<path d="M20.3 291.7l-.7 .7 605-.7zM19.6 292.4l605-.7 .7 .7zM624.6 5.4v286.3l.7 .7zM624.6 5.4l.7-.7v287.7zM20.3 5.4h604.3l.7-.7zM19.6 4.7h605.7l-605 .7zM19.6 4.7l.7 287v-286.3zM19.6 4.7l.7 287-.7 .7z"/>
</g>
<path d="M10 142.1v65M15 142.1v65" fill="none" stroke="#000" stroke-width=".39"/>
<path d="M625.4 4.6h.1" fill="none" stroke="#000" stroke-width=".39"/>
<text font-size="6.2" x="552.2" y="244.1">25-05-ГСВ</text>
<g font-size="4.7">
<text x="441" y="261.3">Изм.</text>
<text x="450.9" y="261.3">Кол.уч.</text>
</g>
<g font-size="4.4">
<text x="598.9" y="286.3">РОСТ</text>
<text x="599.1" y="282.1">ЭНЕРГО</text>
<text x="599" y="290.2">СТРОЙ</text>
</g>
<g font-size="3.9">
<text x="468.1" y="13.8">Поз. Обозн</text>
<text x="525.3" y="13.8">Наименование</text>
<text x="587.2" y="13.8">Кол</text>
<text x="600.8" y="13.4">Примечание</text>
<text x="469.3" y="25.5">ГГ.1...ГГ.4</text>
<text x="488.5" y="25.1">Горелка газовая TBG 650 ME</text>
<text x="588.9" y="25.5">4</text>
<text x="605.2" y="25.5">Baltur</text>
<text x="386" y="30.4">Продувочный газопровод Г5 ∅57х3,5</text>
<text x="389.9" y="34.6">вывести выше отметки конька</text>
<text x="471.6" y="33.6">1.1...4.1</text>
<text x="488.4" y="33.3">Фильтр газовый</text>
<text x="589.3" y="33.6">1</text>
<text x="393.7" y="38.8">кровли на 1м и заземлить</text>
<text x="471.1" y="41.6">1.2...4.2</text>
<text x="488.4" y="41.6">Клапан безопасности</text>
<text x="589.3" y="41.6">1</text>
<text x="116.2" y="53.1">Котел водогрейный</text>
<text x="123.8" y="48.9">Котел №1</text>
<text x="202.6" y="53.1">Котел водогрейный</text>
<text x="210" y="48.9">Котел №2</text>
<text x="291.9" y="53.1">Котел водогрейный</text>
<text x="299.3" y="48.9">Котел №3</text>
<text x="378.3" y="53.1">Котел водогрейный</text>
<text x="385.5" y="48.9">Котел №4</text>
<text x="471.1" y="49.6">1.3...4.3</text>
<text x="488.6" y="49.3">Реле min давления газа/контроля герметичности</text>
<text x="589.3" y="49.6">1</text>
<text x="599.9" y="49.1">В комплекте</text>
<text x="604.3" y="53.2">каждой</text>
<text x="111.5" y="57.3">Дорогобуж-4000 4,0 МВт</text>
<text x="197.9" y="57.3">Дорогобуж-4000 4,0 МВт</text>
<text x="287.2" y="57.3">Дорогобуж-4000 4,0 МВт</text>
<text x="373.6" y="57.3">Дорогобуж-4000 4,0 МВт</text>
<text x="470.8" y="57.6">1.4...4.4</text>
<text x="488.6" y="57.3">Клапан регулятор расхода газа/стабилизатор давления</text>
<text x="589.3" y="57.6">1</text>
<text x="603.8" y="57.4">горелки</text>
<text x="471.1" y="65.6">1.5...4.5</text>
<text x="488.6" y="65.6">Реле mах давления газа</text>
<text x="589.3" y="65.6">1</text>
<text x="33.3" y="75.1">+3,300*</text>
<text x="44.9" y="75.4">57/25</text>
<text x="468.6" y="73.6">Ам.1...Ам.4</text>
<text x="488.6" y="73.3">Антивибрационная муфта Ду65</text>
<text x="589.3" y="73.6">1</text>
<text x="22.6" y="80.2">КШГ3.5</text>
<text x="63.2" y="79.1">∅57х3,5</text>
<text x="77.9" y="81.3">Г5</text>
<text x="107.1" y="79.1">∅57х3,5</text>
<text x="123.1" y="81.1">Г5</text>
<text x="215.6" y="79.1">∅57х3,5</text>
<text x="253.6" y="81.3">Г5</text>
<text x="282.9" y="79.1">∅57х3,5</text>
<text x="298.8" y="81.1">Г5</text>
<text x="472.3" y="81.6">ЭМГ.1</text>
<text x="489.2" y="81.2">Электромагн. клапан ВН8Н-1ст фл</text>
<text x="589.3" y="81.6">1</text>
<text x="597.2" y="81.2">Ду200; Ру0,1МПа</text>
<text x="25.7" y="86.9">+3,100*</text>
<text x="46.9" y="87.4">КШГ2.5</text>
<text x="265.2" y="85.8">КШГ4.1</text>
<text x="488.8" y="89.2">Кран шаровой фланцевый LD КШ.Ц.Ф.GAS.100.016.П/П.02</text>
<text x="588.9" y="89.6">4</text>
<text x="61" y="90.2">∅219х6,0</text>
<text x="76.5" y="93.1">Г2</text>
<text x="108.5" y="90.2">∅219х6,0</text>
<text x="126.3" y="93.1">Г2</text>
<text x="217" y="90.2">∅219х6,0</text>
<text x="252.2" y="93.1">Г2</text>
<text x="284.1" y="90.2">∅219х6,0</text>
<text x="302" y="93.1">Г2</text>
<text x="433.2" y="91.3">КИП10</text>
<text x="36.4" y="101.9">∅108х4,0</text>
<text x="41.4" y="97.7">Г2</text>
<text x="122.3" y="101.8">∅108х4,0</text>
<text x="127.3" y="97.6">Г2</text>
<text x="212.1" y="101.9">∅108х4,0</text>
<text x="217" y="97.7">Г2</text>
<text x="298" y="101.8">∅108х4,0</text>
<text x="303" y="97.6">Г2</text>
<text x="425.4" y="101.7">ЭМГ.1</text>
<text x="432" y="96.6">КИП11</text>
<text x="469" y="97.6">РЗ.1...РЗ.4</text>
<text x="488.8" y="97.2">Ремонтная заглушка</text>
<text x="588.9" y="97.6">4</text>
<text x="597.5" y="97.2">Ду100; Ру1,6МПа</text>
<text x="100.2" y="105.8">ГГ.1</text>
<text x="186.2" y="105.6">ГГ.2</text>
<text x="275.9" y="105.8">ГГ.3</text>
<text x="361.9" y="105.6">ГГ.4</text>
<text x="424.7" y="107.3">КИП13</text>
<text x="488.8" y="105.2">Кран шаровой муфтовый LD КШ.Ц.М.020.040.Н/П.02</text>
<text x="589.1" y="105.6">5</text>
<text x="597.7" y="105.2">Ду20; Ру4,0МПа</text>
<text x="37.4" y="108.5">КШГ1.1</text>
<text x="37.8" y="113.8">РЗ.1</text>
<text x="62.6" y="108.6" transform="rotate(-90 62.6 108.6)">Ду20х2,8</text>
<text x="122.9" y="108.4">КШГ1.2</text>
<text x="123.3" y="113.7">РЗ.2</text>
<text x="148.5" y="108.5" transform="rotate(-90 148.5 108.5)">Ду20х2,8</text>
<text x="212.6" y="108.5">КШГ1.3</text>
<text x="213.1" y="113.8">РЗ.3</text>
<text x="238.3" y="108.6" transform="rotate(-90 238.3 108.6)">Ду20х2,8</text>
<text x="298.3" y="108.4">КШГ1.4</text>
<text x="298.7" y="113.7">РЗ.4</text>
<text x="324.2" y="108.5" transform="rotate(-90 324.2 108.5)">Ду20х2,8</text>
<text x="408.6" y="111.7">Ввод газопровода</text>
<text x="488.8" y="113.2">Кран шаровой муфтовый LD КШ.Ц.М.015.040.Н/П.02</text>
<text x="589.1" y="113.6">5</text>
<text x="598" y="113.2">Ду15; Ру4,0МПа</text>
<text x="66.8" y="116.1">КШГ3.1</text>
<text x="152.7" y="115.9">КШГ3.2</text>
<text x="242.5" y="116.1">КШГ3.3</text>
<text x="328.4" y="115.9">КШГ3.4</text>
<text x="413.7" y="115.9">Г2 ∅219х6,0</text>
<text x="63.6" y="123.9">КШГ2.1</text>
<text x="148.8" y="123.5">КШГ2.2</text>
<text x="239.3" y="123.9">КШГ2.3</text>
<text x="324.5" y="123.5">КШГ2.4</text>
<text x="414.6" y="124.2">отм.+2,600</text>
<text x="414.7" y="120">Р=0,03МПа</text>
<text x="471.2" y="121.6">КШГ4.1</text>
<text x="488.8" y="121.2">Кран шаровой фланцевый LD КШ.Ц.Ф.GAS.200.016.П/П.02</text>
<text x="589.3" y="121.6">1</text>
<text x="36.6" y="127.3">∅108х4,0</text>
<text x="120.9" y="128.8">∅108х4,0</text>
<text x="212.3" y="127.3">∅108х4,0</text>
<text x="296.6" y="128.8">∅108х4,0</text>
<text x="523.9" y="129.4">Позиции КИПиА:</text>
<text x="34.5" y="133.4">КИП12</text>
<text x="120.8" y="136.6">КИП12</text>
<text x="210.2" y="133.4">КИП12</text>
<text x="296.5" y="136.6">КИП12</text>
<text x="488.8" y="137.4">Кран шаровый 11Б27Пм ду 15 М20х1,5 - G</text>
<text x="71.6" y="141">Ам.1</text>
<text x="157.5" y="140.9">Ам.2</text>
<text x="247.3" y="141">Ам.3</text>
<text x="333.2" y="140.9">Ам.4</text>
<text x="471.8" y="139.5">КИП10</text>
<text x="488.8" y="141.5">Штуцер приварной Шц-G1/2-cт.20</text>
<text x="589.3" y="139.5">1</text>
<text x="598" y="139.5">заложены в АК</text>
<text x="39.4" y="145.5">108/76</text>
<text x="57.1" y="147.7" transform="rotate(-45 57.1 147.7)">Г2</text>
<text x="124.2" y="145.1">108/76</text>
<text x="143" y="147.6" transform="rotate(-45 143 147.6)">Г2</text>
<text x="215.1" y="145.5">108/76</text>
<text x="232.8" y="147.7" transform="rotate(-45 232.8 147.7)">Г2</text>
<text x="299.9" y="145.1">108/76</text>
<text x="318.7" y="147.6" transform="rotate(-46 318.7 147.6)">Г2</text>
<text x="472.1" y="149.3">КИП11</text>
<text x="488.8" y="149">Бобышка под термометр прямая БП1-M20x1.5-30 ВР</text>
<text x="589.3" y="149.3">1</text>
<text x="598" y="149.3">заложены в АК</text>
<text x="42.8" y="155.7" transform="rotate(-45 42.8 155.7)">+0,695</text>
<text x="57.9" y="152">∅76х3,5</text>
<text x="128.7" y="155.6" transform="rotate(-45 128.7 155.6)">+0,695</text>
<text x="143.8" y="151.9">∅76х3,5</text>
<text x="218.5" y="155.7" transform="rotate(-45 218.5 155.7)">+0,695</text>
<text x="233.6" y="152">∅76х3,5</text>
<text x="304.4" y="155.6" transform="rotate(-45 304.4 155.6)">+0,695</text>
<text x="319.5" y="151.9">∅76х3,5</text>
<text x="471.8" y="157.3">КИП12</text>
<text x="488.8" y="157">Счетчик газовый СГ16МТ-650-Р-2 Ду100; Ру1,6МПа</text>
<text x="588.9" y="157.3">4</text>
<text x="598" y="157.3">заложены в АК</text>
<text x="471.8" y="165.3">КИП13</text>
<text x="488.8" y="165.3">Реле давления газа PS-KIPA-500</text>
<text x="589.3" y="165.3">1</text>
<text x="598" y="165.3">заложены в АК</text>
<text x="3.5" y="205.6" transform="rotate(-90 3.5 205.6)">Согласовано</text>
<text x="106.9" y="216.2">Условные обозначения:</text>
<text x="66.2" y="227.4">Г2</text>
<text x="82.2" y="227.1">Газопровод среднего давления</text>
<text x="283.3" y="223.4">Газовая рампа горелки TBG 650 ME</text>
<text x="11.3" y="230" transform="rotate(-90 11.3 230)">Взам. инв. N°</text>
<text x="66.5" y="233.8">Г5</text>
<text x="82.2" y="233.5">Продувочный газопровод</text>
<text x="145.3" y="228.4">- Кран шаровой с ремонтной заглушкой</text>
<text x="282.6" y="233.2">1.1...4.1</text>
<text x="296" y="232.8">1.2...4.2</text>
<text x="316.4" y="228.9">1.3...4.3</text>
<text x="329.9" y="229.6">1.4...4.4</text>
<text x="145.3" y="239.6">- Электромагнитный клапан</text>
<text x="269.2" y="238.9">Ам.1...Ам.4</text>
<text x="336.9" y="235.4">1.5...4.5</text>
<text x="82.2" y="244.5">Граница проектирования</text>
<text x="145.3" y="247.3">- Счетчик газа</text>
<text x="82.2" y="253.1">Переход</text>
<text x="145.3" y="255.9">- Кран шаровой муфтовый</text>
<text x="285.2" y="254.2">Ду65</text>
<text x="322.3" y="255">Горелка</text>
<text x="11.3" y="260" transform="rotate(-90 11.3 260)">Подп. и дата</text>
<text x="82.2" y="262.5">Свеча продувочная</text>
<text x="460.9" y="261.1">Лист</text>
<text x="470.9" y="261.1">N.док.</text>
<text x="482.4" y="261.3">Подпись</text>
<text x="496.6" y="261.3">Дата</text>
<text x="145.8" y="264.7">- Позиции КИПиА</text>
<text x="441" y="266.4">Разраб.</text>
<text x="575.6" y="266.3">Стадия</text>
<text x="594.5" y="266.3">Лист</text>
<text x="608.6" y="266.3">Листов</text>
<text x="82.2" y="271.6">Крепление газопровода</text>
<text x="441.7" y="270.9">Проверил</text>
<text x="581.7" y="273">Р</text>
<text x="596.6" y="273.3">2</text>
<text x="441.7" y="285.9">Н.контр.</text>
<text x="512.3" y="285.4">Схема внутреннего газоснабжения</text>
<text x="11.3" y="289.8" transform="rotate(-90 11.3 289.8)">Инв. N° подл.</text>
<text x="441.6" y="291">ГИП</text>
<text x="593" y="295.6">Формат А4х3</text>
</g>
<g font-size="3.7">
<text x="598" y="89.2">Ду100; Ру1,6МПа</text>
<text x="597.7" y="121.2">Ду200; Ру1,6МПа</text>
</g>
<g font-size="3.6">
<text x="508.8" y="268.1">Блочно-модульная водогрейная котельная</text>
<text x="520.1" y="272.7">заводской марки КМ-16,0ВГ</text>
</g>
<g font-size="3.4">
<text x="466.6" y="89.5">КШГ1.1...КШГ1.4</text>
<text x="466.3" y="105.5">КШГ2.1...КШГ2.5</text>
<text x="466.3" y="113.5">КШГ3.1...КШГ3.5</text>
</g>
<g font-size="3.1">
<text x="458" y="60.7" transform="rotate(-90 458 60.7)">Г5</text>
<text x="456.6" y="78.8" transform="rotate(-90 456.6 78.8)">∅57х3,5</text>
<text x="70.7" y="132.8" transform="rotate(-45 70.7 132.8)">Газовая рампа</text>
<text x="156.7" y="132.7" transform="rotate(-45 156.7 132.7)">Газовая рампа</text>
<text x="246.5" y="132.8" transform="rotate(-45 246.5 132.8)">Газовая рампа</text>
<text x="332.4" y="132.7" transform="rotate(-45 332.4 132.7)">Газовая рампа</text>
</g>
<g font-size="2.7">
<text x="553.7" y="135.9">1</text>
<text x="553.5" y="138.2">2</text>
</g>
</svg>
